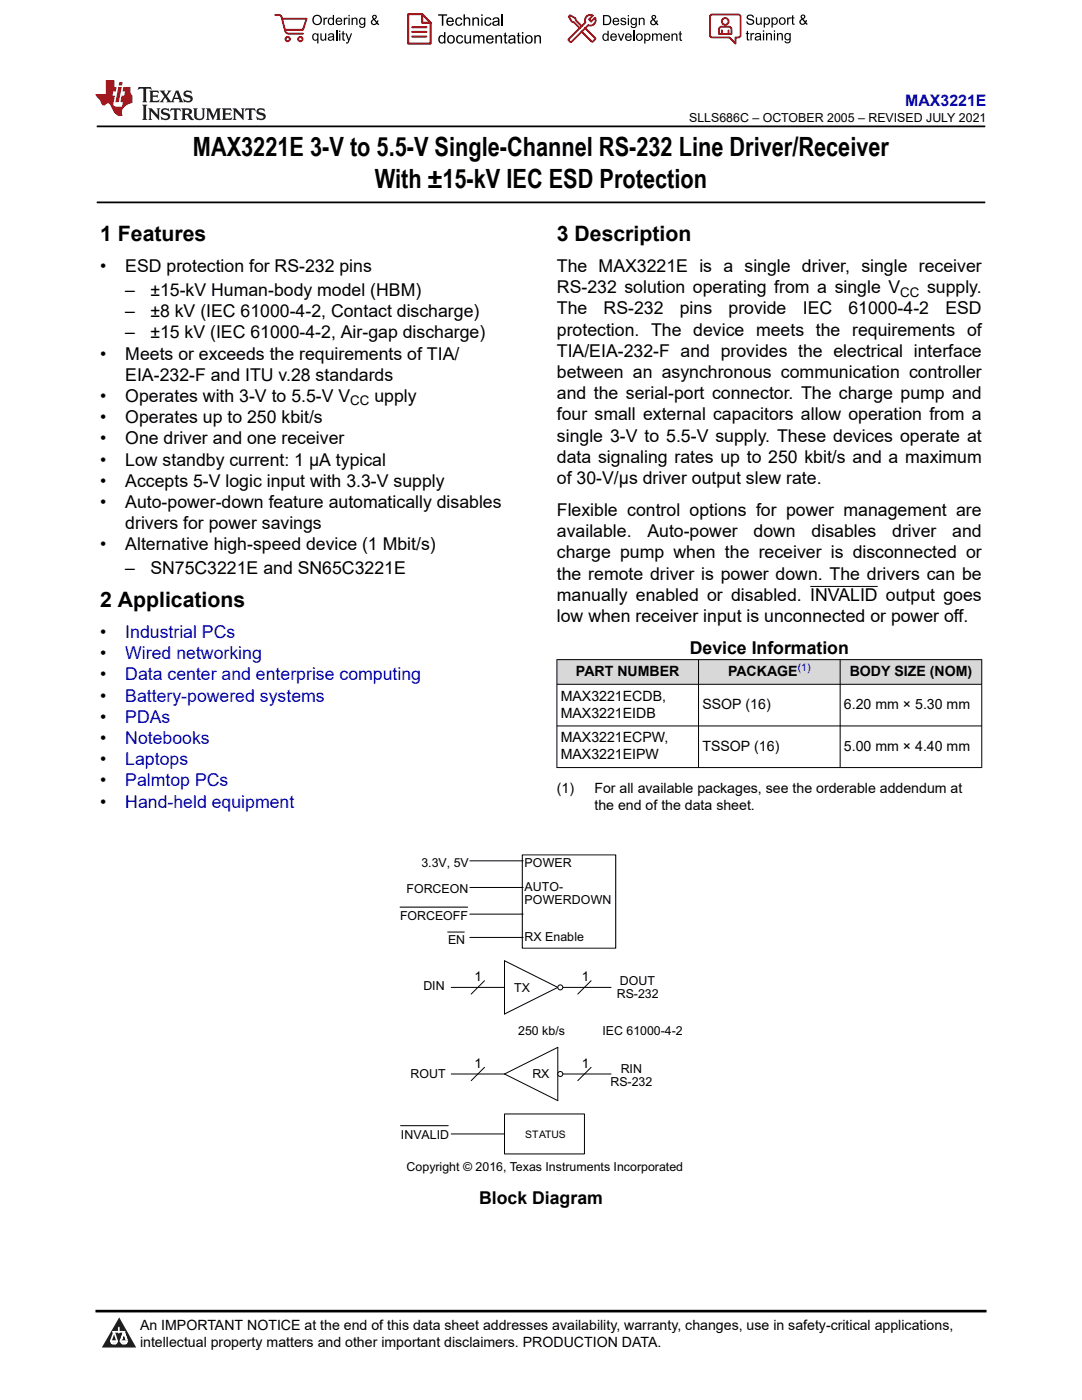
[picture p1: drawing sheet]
<svg xmlns="http://www.w3.org/2000/svg" width="216mm" height="279mm" viewBox="0 0 216 279" stroke-linecap="round" stroke-linejoin="round" font-family="sans-serif">
<path d="M19.3 25.2h177.3M19.3 40.4h177.3" fill="none" stroke="#000" stroke-width=".35"/>
<path d="M161.7 117h13.4" fill="none" stroke="#000" stroke-width=".2"/>
<g fill="#d8d8d8">
<path d="M111.1 131.6h84.8v5h-84.8z" fill-rule="evenodd"/>
<path d="M111.2 131.7h28.1v4.8h-28.1z" fill-rule="evenodd"/>
<path d="M139.4 131.7h28.2v4.8h-28.2z" fill-rule="evenodd"/>
<path d="M167.7 131.7h28.1v4.8h-28.1z" fill-rule="evenodd"/>
</g>
<g fill="none" stroke="#000" stroke-width=".2">
<path d="M111.1 131.6h84.9M111.1 136.6h84.9M111.1 131.6v21.6M139.4 131.6v21.6M167.6 131.6v21.6M195.9 131.6v21.6M111.1 144.9h84.9M111.1 153.2h84.9M90 197.1h10.7M96.7 195.7l-2.7 2.7M100.7 191.7l10.6 5.4-10.6 5.3zM111.3 197.1h10.6"/>
<path d="M117.9 195.7l-2.6 2.7M90 214.3h10.7M96.7 213l-2.7 2.7M100.7 214.3l10.6-5.3v10.7zM111.3 214.3h10.6M117.9 213l-2.6 2.7"/>
</g>
<circle cx="111.8" cy="197.1" r=".5" fill="#fff"/>
<circle cx="111.8" cy="197.1" r=".5" fill="none" stroke="#000" stroke-width=".2"/>
<circle cx="111.8" cy="214.3" r=".5" fill="#fff"/>
<circle cx="111.8" cy="214.3" r=".5" fill="none" stroke="#000" stroke-width=".2"/>
<path d="M100.7 170.5h15.9v18.6h-15.9z" fill-rule="evenodd" fill="#fff"/>
<path d="M93.8 177.1h10.6M93.8 171.8h10.6M104.2 170.6h18.7v18.6h-18.7zM79.8 181h13.5M89.3 186h3.3M93.8 182.4h10.6M93.8 187.1h10.6" fill="none" stroke="#000" stroke-width=".2"/>
<path d="M100.7 222.3h15.9v8h-15.9z" fill-rule="evenodd" fill="#fff"/>
<path d="M79.9 224.7h9.5M90 226.3h10.7M100.7 222.3h15.9v8h-15.9z" fill="none" stroke="#000" stroke-width=".2"/>
<path d="M0 0h215.9v23.8h-215.9z" fill-rule="evenodd" fill="#fff"/>
<path d="M27.7 17.4l-.2 .6 .5-.3h.6v.1v2.2l-.2 .4h1l-.2-.4v-2.2v-.1h.5l.5 .3-.1-.6zM29.8 18.1l.2 .4v1.5l-.2 .4h1.9l.1-.6a1.08 1.08 0 0 1-1.3 .2v-.7h.6l.4 .2v-.6l-.4 .2h-.6v-.6l.2-.1a1 1 0 0 1 1 .2l-.1-.5zM31.8 18.1l1 1.1-1 1.2h.9l-.2-.2 .4-.7 .5 .7-.2 .2h1.6l-.2-.2 .1-.4h1l.1 .4-.1 .2h.9l-.2-.3-.8-2h-.5l-1 2.2-.8-1.1 .9-1.1h-.8l.2 .2-.5 .7-.3-.7 .1-.2zM35.2 18.5l.4 1h-.8zM36.8 18.2a.65 .65 0 0 0-.2 .7 .65 .65 0 0 0 .6 .5l.7 .2 .1 .2a.79 .79 0 0 1-.7 .4 .79 .79 0 0 1-.7-.5l.1 .7 .2-.1a.93 .93 0 0 0 1.1 .1 .93 .93 0 0 0 .4-1 1.46 1.46 0 0 0-1.2-.6l-.1-.3a1.09 1.09 0 0 1 1.2 .2l-.2-.6-.1 .1-.6-.2zM28.4 20.9l.2 .4v2.3l-.2 .3h1l-.2-.3v-2.3l.2-.4zM29.6 21.6l.2 .4v1.6l-.2 .3h.8l-.3-.3v-1.4l1.7 1.8v-2l.2-.4h-.8l.2 .2 .1 1.1-1.2-1.3zM32.3 21.8a.65 .65 0 0 0-.2 .7 .65 .65 0 0 0 .7 .4l.6 .2 .1 .2a.79 .79 0 0 1-.7 .4 .79 .79 0 0 1-.7-.5l.1 .7 .2-.1a.93 .93 0 0 0 1.1 .1 .93 .93 0 0 0 .4-.9 1.46 1.46 0 0 0-1.2-.6l-.1-.4a1.09 1.09 0 0 1 1.2 .2l-.2-.6-.1 .1-.6-.1zM34.1 21.6l-.1 .7a.63 .63 0 0 1 .7-.4l.1 1.7-.3 .3h1l-.2-.3v-1.7a.66 .66 0 0 1 .8 .4l-.1-.7zM36.2 21.6l.2 .4v1.6l-.2 .3h.9l-.2-.2v-.7h.5l.1 .2a.79 .79 0 0 0 1.2 .6l-1-.9a.61 .61 0 0 0 .6-.6 .61 .61 0 0 0-.5-.6zM36.9 21.9h.2a.47 .47 0 0 1 .5 .1 .47 .47 0 0 1 .1 .5l-.2 .2h-.6zM38.5 21.6l.2 .2a2.27 2.27 0 0 0 .4 2 1.04 1.04 0 0 0 1.7-.7v-1.3l.2-.2h-.8l.2 .4v1.1a.6 .6 0 0 1-.6 .6 .6 .6 0 0 1-.6-.6v-1.1l.3-.4zM41.1 21.6l.2 .4v1.6l-.2 .3h.7l-.2-.3v-1.5l.9 1.9 .8-1.9v1.5l-.2 .3h1l-.3-.3v-1.6l.3-.4h-.8l-.7 1.5-.7-1.5zM44.3 21.6l.2 .4v1.6l-.2 .3h1.9l.1-.5a1.09 1.09 0 0 1-1.3 .1v-.6h.6l.4 .1v-.6l-.4 .2h-.6v-.6l.2-.1a1.01 1.01 0 0 1 1 .3l-.1-.6zM46.4 21.6l.3 .4v1.6l-.3 .3h.8l-.2-.3v-1.4l1.6 1.8v-2l.2-.4h-.7l.2 .2v1.1l-1.2-1.3zM49 21.6l-.1 .7a.63 .63 0 0 1 .8-.4v1.7l-.3 .3h1l-.2-.3v-1.7a.66 .66 0 0 1 .8 .4l-.1-.7zM51.4 21.8a.65 .65 0 0 0-.2 .7 .65 .65 0 0 0 .6 .4l.6 .2 .2 .2a.79 .79 0 0 1-.8 .4 .79 .79 0 0 1-.6-.5l.1 .7 .2-.1a.93 .93 0 0 0 1 .1 .93 .93 0 0 0 .5-.9 1.46 1.46 0 0 0-1.3-.6l-.1-.4a1.09 1.09 0 0 1 1.3 .2l-.2-.6-.2 .1-.5-.1z" fill="#231f20"/>
<path d="M21.1 16v2.8h-2.1l.1 .3 .9 1a.95 .95 0 0 0 .9 .9 .59 .59 0 0 1 .6-.4 .59 .59 0 0 1 .5 .4l.4 .8a1.59 1.59 0 0 0 2.1 1.3 1.61 1.61 0 0 1 1-2.2l1-.4-.1-1.5a1.59 1.59 0 0 1-.4-1.6h-1.4l-.2 .9h.5l-.1 .8h-.5l-.2 1v.2l.4 .1-.2 .9h-.6a.73 .73 0 0 1-1.1-.7l.3-1.5h-.5l.2-.8h.5l.2-.9h-.5v-1.4zM23.6 17.4l-.6 3h.7l.6-3zM23.8 16.4l-.1 .7h.7l.1-.7z" fill="#ed1c24"/>
<g fill="#000">
<path d="M62.3 4a1 1 0 0 1 2 0 1 1 0 0 1-2 0zM62.8 3.4a.78 .78 0 0 0-.1 1.1 .78 .78 0 0 0 1.1 .1 .78 .78 0 0 0 .1-1.1 .78 .78 0 0 0-1.1-.1z" fill-rule="evenodd"/>
<path d="M62.5 6.8l.4-.2 .4 .3v-.2h.2v2h-.2v-.7a.68 .68 0 0 1-.9-.1 .68 .68 0 0 1 0-.9zM62.6 7a.51 .51 0 0 0-.1 .6 .51 .51 0 0 0 .7 .2 .51 .51 0 0 0 .1-.7 .51 .51 0 0 0-.7-.1z" fill-rule="evenodd"/>
<path d="M64.5 3.5h.3v.3l.1-.3h.3l.1 .1-.1 .2a.32 .32 0 0 0-.3 0 .32 .32 0 0 0-.1 .4v.8h-.3z" fill-rule="evenodd"/>
<path d="M63.9 6.7h.3v.8a.36 .36 0 0 0 .3 .4 .36 .36 0 0 0 .4-.5v-.7h.2v1.4h-.2v-.2a.51 .51 0 0 1-.6 .2 .51 .51 0 0 1-.4-.5z" fill-rule="evenodd"/>
<path d="M65.6 3.7l.4-.2 .4 .2v-.7h.3v2h-.3v-.2a.7 .7 0 0 1-1-.1 .7 .7 0 0 1 .2-1zM65.8 3.8a.51 .51 0 0 0-.1 .7 .51 .51 0 0 0 .6 .2 .51 .51 0 0 0 .1-.7 .51 .51 0 0 0-.6-.2z" fill-rule="evenodd"/>
<path d="M65.6 6.8a.66 .66 0 0 1 .8-.1 .66 .66 0 0 1 .3 .8v.6h-.2l-.1-.2a.52 .52 0 0 1-.7 .2 .52 .52 0 0 1-.2-.6l.3-.2a.42 .42 0 0 0 .6-.3l-.3-.2-.3 .1-.1 .2h-.3zM65.7 7.6a.35 .35 0 0 0 .3 .4 .35 .35 0 0 0 .4-.4v-.2z" fill-rule="evenodd"/>
<path d="M67.7 6.1h.2v.3h-.2zM67.7 6.7h.2v1.4h-.2z" fill-rule="evenodd"/>
<path d="M67.1 3.7a.68 .68 0 0 1 .9-.1 .68 .68 0 0 1 .3 .7h-1.1a.42 .42 0 0 0 .3 .5 .42 .42 0 0 0 .5-.3h.3a.73 .73 0 0 1-1.1 .4 .73 .73 0 0 1-.1-1.2zM67.4 3.8l-.2 .3h.8l-.2-.4z" fill-rule="evenodd"/>
<path d="M68.6 3.5h.2v.3l.2-.3h.3l.1 .1-.1 .2a.32 .32 0 0 0-.4 0 .32 .32 0 0 0-.1 .4v.8h-.2z" fill-rule="evenodd"/>
<path d="M68.3 6.3l.3-.1v.5h.2v.1h-.2v.9l.3 .4a.36 .36 0 0 1-.4 0 .36 .36 0 0 1-.2-.4v-.9h-.1v-.1h.1z" fill-rule="evenodd"/>
<path d="M68.9 6.7h.3l.4 1.1 .4-1.1h.3l-.6 1.4a.51 .51 0 0 1-.6 .6l-.1-.3h.3l.2-.3z" fill-rule="evenodd"/>
<path d="M69.5 3h.3v.3h-.3zM69.5 3.5h.3v1.5h-.3z" fill-rule="evenodd"/>
<path d="M70.2 3.5h.2v.2a.52 .52 0 0 1 .6-.2 .52 .52 0 0 1 .3 .6v.9h-.2v-.9a.34 .34 0 0 0-.3-.4 .34 .34 0 0 0-.4 .3v1h-.2z" fill-rule="evenodd"/>
<path d="M71.8 3.7l.4-.2 .5 .2v-.2h.2v1.3a.64 .64 0 0 1-.5 .8 .64 .64 0 0 1-.7-.5h.2a.41 .41 0 0 0 .5 .2 .41 .41 0 0 0 .2-.5 .69 .69 0 0 1-.9-.1 .69 .69 0 0 1 .1-1zM72 3.8a.5 .5 0 0 0-.1 .7 .5 .5 0 0 0 .7 .1 .5 .5 0 0 0 .1-.6 .5 .5 0 0 0-.7-.2z" fill-rule="evenodd"/>
<path d="M74.4 3.1a.47 .47 0 0 1 .7 .1 .47 .47 0 0 1-.3 .7l.4 .4 .1-.3 .2 .1-.1 .4 .3 .3-.2 .2-.3-.3a.63 .63 0 0 1-1 .1 .63 .63 0 0 1 .3-1l-.3-.4zM74.5 3.4a.27 .27 0 0 0 .5 0 .27 .27 0 0 0-.5 0zM74.4 4.1a.4 .4 0 0 0 0 .6 .4 .4 0 0 0 .6-.1l-.4-.6z" fill-rule="evenodd"/>
<path d="M87.4 2.9h1.8v.2h-.7v2h-.3v-2h-.8z" fill-rule="evenodd"/>
<path d="M87.6 7.2l.5-.2 .5 .2v-.8h.3v2.3h-.3v-.2a.76 .76 0 0 1-1-.1 .76 .76 0 0 1-.1-1zM87.9 7.4a.58 .58 0 0 0-.2 .7 .58 .58 0 0 0 .8 .2 .58 .58 0 0 0 .1-.7 .58 .58 0 0 0-.7-.2z" fill-rule="evenodd"/>
<path d="M89.5 7.2a.81 .81 0 0 1 1.1 .1 .81 .81 0 0 1-.2 1.2 .81 .81 0 0 1-1.1-.2l-.1-.7zM89.6 7.4a.57 .57 0 0 0 0 .8 .57 .57 0 0 0 .8 0 .57 .57 0 0 0 0-.7 .57 .57 0 0 0-.8-.1z" fill-rule="evenodd"/>
<path d="M89.3 3.7a.77 .77 0 0 1 .9-.2 .77 .77 0 0 1 .4 .9h-1.3a.48 .48 0 0 0 .4 .5 .48 .48 0 0 0 .6-.3h.3a.83 .83 0 0 1-1.3 .4 .83 .83 0 0 1 0-1.3zM89.5 3.8l-.2 .4h1l-.3-.5z" fill-rule="evenodd"/>
<path d="M91 3.7a.7 .7 0 0 1 1.2 .3h-.2a.45 .45 0 0 0-.6-.3 .45 .45 0 0 0-.3 .6 .45 .45 0 0 0 .3 .6 .45 .45 0 0 0 .6-.4l.3 .1a.76 .76 0 0 1-1.1 .5 .76 .76 0 0 1-.3-1.1z" fill-rule="evenodd"/>
<path d="M91.2 7.2a.7 .7 0 0 1 1.2 .3l-.3 .1a.45 .45 0 0 0-.5-.4 .45 .45 0 0 0-.3 .7 .45 .45 0 0 0 .3 .6 .45 .45 0 0 0 .6-.4h.2a.76 .76 0 0 1-1 .5 .76 .76 0 0 1-.4-1.1z" fill-rule="evenodd"/>
<path d="M92.5 2.9h.3v.8a.59 .59 0 0 1 .7-.2 .59 .59 0 0 1 .3 .6v1h-.2v-1a.4 .4 0 0 0-.5-.4 .4 .4 0 0 0-.3 .5v.9h-.3z" fill-rule="evenodd"/>
<path d="M92.7 7h.2v.9a.41 .41 0 0 0 .5 .6 .41 .41 0 0 0 .3-.6v-.9h.3v1.7h-.3v-.3a.58 .58 0 0 1-.7 .3 .58 .58 0 0 1-.3-.7z" fill-rule="evenodd"/>
<path d="M94.3 3.5h.2v.2a.59 .59 0 0 1 .7-.2 .59 .59 0 0 1 .4 .6v1h-.3v-1a.41 .41 0 0 0-.4-.4 .41 .41 0 0 0-.4 .5v.9h-.2z" fill-rule="evenodd"/>
<path d="M94.4 7h.3v.3a.56 .56 0 0 1 1 0 .54 .54 0 0 1 .6-.3 .54 .54 0 0 1 .4 .5v1.2h-.3v-1.1a.34 .34 0 0 0-.3-.4 .34 .34 0 0 0-.4 .3v1.2h-.3v-1.1a.38 .38 0 0 0-.5-.3 .38 .38 0 0 0-.2 .5v.9h-.3z" fill-rule="evenodd"/>
<path d="M96 2.9h.3v.3h-.3zM96 3.5h.3v1.6h-.3z" fill-rule="evenodd"/>
<path d="M96.8 3.7a.7 .7 0 0 1 1.3 .3h-.3a.45 .45 0 0 0-.6-.3 .45 .45 0 0 0-.3 .6 .45 .45 0 0 0 .3 .6 .45 .45 0 0 0 .6-.4l.3 .1a.76 .76 0 0 1-1.1 .5 .76 .76 0 0 1-.3-1.1z" fill-rule="evenodd"/>
<path d="M97.2 7.2a.77 .77 0 0 1 .9-.1 .77 .77 0 0 1 .4 .8h-1.2a.48 .48 0 0 0 .3 .6 .48 .48 0 0 0 .6-.4l.3 .1a.83 .83 0 0 1-1.3 .3 .83 .83 0 0 1 0-1.3zM97.4 7.4l-.1 .3h.9l-.2-.4z" fill-rule="evenodd"/>
<path d="M98.8 7h.3v.3a.59 .59 0 0 1 .7-.3 .59 .59 0 0 1 .4 .7v1h-.3v-1a.41 .41 0 0 0-.5-.5 .41 .41 0 0 0-.3 .6v.9h-.3z" fill-rule="evenodd"/>
<path d="M98.4 3.7a.74 .74 0 0 1 1-.2 .74 .74 0 0 1 .3 .9v.7h-.3v-.2a.59 .59 0 0 1-.8 .3 .59 .59 0 0 1-.3-.8l1.1-.3a.42 .42 0 0 0-.4-.4 .42 .42 0 0 0-.5 .3h-.2zM98.6 4.5a.36 .36 0 0 0 .2 .5 .36 .36 0 0 0 .5-.2l.1-.5z" fill-rule="evenodd"/>
<path d="M100.7 6.6l.2-.1v.5h.3v.2h-.3v1l.1 .2h.2l.1 .3a.41 .41 0 0 1-.5-.1 .41 .41 0 0 1-.1-.4v-1h-.2v-.2h.2z" fill-rule="evenodd"/>
<path d="M101.6 7.2a.74 .74 0 0 1 .9-.2 .74 .74 0 0 1 .3 1l.1 .7h-.3v-.2a.59 .59 0 0 1-.8 .2 .59 .59 0 0 1-.3-.8l1-.3a.42 .42 0 0 0-.3-.4 .42 .42 0 0 0-.5 .3h-.3zM101.8 8.1a.36 .36 0 0 0 .1 .5 .36 .36 0 0 0 .5-.3l.2-.4z" fill-rule="evenodd"/>
<path d="M103.3 6.6l.3-.1v.5h.3v.2h-.3v1l.1 .2h.2v.3a.41 .41 0 0 1-.5-.1 .41 .41 0 0 1-.1-.4v-1h-.2v-.2h.2z" fill-rule="evenodd"/>
<path d="M104.1 6.4h.3v.3h-.3zM104.1 7h.3v1.7h-.3z" fill-rule="evenodd"/>
<path d="M105 7.2a.81 .81 0 0 1 1.1 .1 .81 .81 0 0 1-.1 1.2 .81 .81 0 0 1-1.2-.2v-.7zM105.2 7.4a.57 .57 0 0 0-.1 .8 .57 .57 0 0 0 .8 0 .57 .57 0 0 0 0-.7 .57 .57 0 0 0-.7-.1z" fill-rule="evenodd"/>
<path d="M106.6 7h.3v.3a.59 .59 0 0 1 .7-.3 .59 .59 0 0 1 .4 .7v1h-.3v-1a.41 .41 0 0 0-.5-.5 .41 .41 0 0 0-.3 .6v.9h-.3z" fill-rule="evenodd"/>
<path d="M120.3 3h.7a1 1 0 0 1 1 1 1 1 0 0 1-1 1h-.7zM120.6 3.2v1.6h.4a.77 .77 0 0 0 .7-.8 .77 .77 0 0 0-.7-.8z" fill-rule="evenodd"/>
<path d="M120.4 6.9l.4-.2 .4 .2v-.8h.3v2h-.3v-.1a.7 .7 0 0 1-.9-.2 .7 .7 0 0 1 .1-.9zM120.6 7a.51 .51 0 0 0-.1 .7 .51 .51 0 0 0 .6 .1 .51 .51 0 0 0 .1-.6 .51 .51 0 0 0-.6-.2z" fill-rule="evenodd"/>
<path d="M122 6.9a.68 .68 0 0 1 .8-.2 .68 .68 0 0 1 .3 .8h-1.1a.42 .42 0 0 0 .3 .5 .42 .42 0 0 0 .5-.3h.3a.73 .73 0 0 1-1.1 .3 .73 .73 0 0 1 0-1.1zM122.2 7l-.2 .3h.8l-.2-.4z" fill-rule="evenodd"/>
<path d="M122.4 3.7a.68 .68 0 0 1 .8-.1 .68 .68 0 0 1 .4 .8h-1.1a.42 .42 0 0 0 .3 .4 .42 .42 0 0 0 .5-.3l.3 .1a.73 .73 0 0 1-1.2 .3 .73 .73 0 0 1 0-1.2zM122.6 3.8l-.1 .3h.8l-.2-.3z" fill-rule="evenodd"/>
<path d="M123.9 3.7l.1-.1a.62 .62 0 0 1 .9 .3l-.2 .1a.29 .29 0 0 0-.3-.3 .29 .29 0 0 0-.3 .3l.1 .1a.58 .58 0 0 1 .6 .1 .58 .58 0 0 1 .1 .6 .67 .67 0 0 1-1.1-.2l.2-.1a.33 .33 0 0 0 .4 .4 .33 .33 0 0 0 .3-.4 .71 .71 0 0 1-.9-.6z" fill-rule="evenodd"/>
<path d="M123.3 6.7h.2l.4 1.2 .4-1.2h.3l-.6 1.4h-.2z" fill-rule="evenodd"/>
<path d="M125.3 3h.2v.3h-.2zM125.3 3.6h.2v1.4h-.2z" fill-rule="evenodd"/>
<path d="M124.9 6.9a.68 .68 0 0 1 .8-.2 .68 .68 0 0 1 .4 .8h-1.1a.42 .42 0 0 0 .3 .5 .42 .42 0 0 0 .5-.3h.3a.73 .73 0 0 1-1.2 .3 .73 .73 0 0 1 0-1.1zM125.1 7l-.1 .3h.8l-.2-.4z" fill-rule="evenodd"/>
<path d="M126 3.7l.4-.2 .4 .2v-.1h.3v1.2a.64 .64 0 0 1-.5 .8 .64 .64 0 0 1-.8-.5l.3 .1a.41 .41 0 0 0 .5 .2 .41 .41 0 0 0 .2-.6 .69 .69 0 0 1-.9-.1 .69 .69 0 0 1 .1-1zM126.2 3.9a.5 .5 0 0 0-.1 .6 .5 .5 0 0 0 .6 .2 .5 .5 0 0 0 .2-.7 .5 .5 0 0 0-.7-.1z" fill-rule="evenodd"/>
<path d="M126.9 7.4a.73 .73 0 0 1 1.4 0 .73 .73 0 0 1-1.4 0zM127.3 7a.5 .5 0 0 0-.1 .7 .5 .5 0 0 0 .7 0 .5 .5 0 0 0 0-.6 .5 .5 0 0 0-.6-.1z" fill-rule="evenodd"/>
<path d="M127.5 3.6h.2v.2a.52 .52 0 0 1 .6-.3 .52 .52 0 0 1 .3 .6v.9h-.2v-.9a.34 .34 0 0 0-.3-.4 .34 .34 0 0 0-.4 .3v1h-.2z" fill-rule="evenodd"/>
<path d="M128.5 6.7h.3v.2a.67 .67 0 0 1 .9 0 .67 .67 0 0 1 0 .9 .55 .55 0 0 1-.9 .2v.7h-.3zM128.9 7a.5 .5 0 0 0-.1 .7 .5 .5 0 0 0 .6 .1 .5 .5 0 0 0 .2-.6 .5 .5 0 0 0-.7-.2z" fill-rule="evenodd"/>
<path d="M130.1 6.7h.2v.2a.49 .49 0 0 1 .9 0l.4-.2a.42 .42 0 0 1 .5 .4v1h-.3v-.9a.3 .3 0 0 0-.2-.3 .3 .3 0 0 0-.4 .2v1h-.2v-.9a.33 .33 0 0 0-.5-.3 .33 .33 0 0 0-.2 .5v.7h-.2z" fill-rule="evenodd"/>
<path d="M130.1 3.1a.47 .47 0 0 1 .8 .1 .47 .47 0 0 1-.3 .7l.3 .4 .1-.2h.3l-.2 .5 .3 .3-.2 .2-.3-.3a.63 .63 0 0 1-1 .1 .63 .63 0 0 1 .3-1l-.2-.5zM130.2 3.5a.27 .27 0 0 0 .5 0 .27 .27 0 0 0-.5 0zM130.2 4.1a.4 .4 0 0 0 0 .7 .4 .4 0 0 0 .6-.2l-.5-.6z" fill-rule="evenodd"/>
<path d="M132.5 6.9a.68 .68 0 0 1 .9-.2 .68 .68 0 0 1 .3 .8h-1.1a.42 .42 0 0 0 .3 .5 .42 .42 0 0 0 .5-.3h.3a.73 .73 0 0 1-1.1 .3 .73 .73 0 0 1-.1-1.1zM132.7 7l-.1 .3h.8l-.2-.4z" fill-rule="evenodd"/>
<path d="M134 6.7h.2v.2a.52 .52 0 0 1 .6-.2 .52 .52 0 0 1 .4 .6v.8h-.3v-.8a.34 .34 0 0 0-.2-.4 .34 .34 0 0 0-.4 .2l-.1 1h-.2z" fill-rule="evenodd"/>
<path d="M135.6 6.3l.2-.1v.5h.3v.2h-.3v.8l.3 .4a.36 .36 0 0 1-.4 0 .36 .36 0 0 1-.1-.4v-.8h-.2v-.2h.2z" fill-rule="evenodd"/>
<path d="M149.2 3a.8 .8 0 0 1 1.2 .5h-.2a.44 .44 0 0 0-.5-.4 .44 .44 0 0 0-.4 .5l.2 .1a.9 .9 0 0 1 1 .8 .84 .84 0 0 1-.9 .5 .84 .84 0 0 1-.7-.7h.3a.52 .52 0 0 0 .5 .5 .52 .52 0 0 0 .5-.6l-.2-.1a.85 .85 0 0 1-1-.8z" fill-rule="evenodd"/>
<path d="M149 6.3l.3-.2v.5h.2v.2h-.2v.9l.2 .4a.36 .36 0 0 1-.4-.1 .36 .36 0 0 1-.1-.4v-.8h-.2v-.2h.2z" fill-rule="evenodd"/>
<path d="M149.7 6.6h.3v.2l.1-.2h.3l.1 .1-.1 .2a.32 .32 0 0 0-.3 0 .32 .32 0 0 0-.1 .4v.8h-.3z" fill-rule="evenodd"/>
<path d="M150.7 6.8a.66 .66 0 0 1 .9-.2 .66 .66 0 0 1 .3 .9v.6h-.2l-.1-.2a.52 .52 0 0 1-.7 .2 .52 .52 0 0 1-.2-.7l.2-.1a.42 .42 0 0 0 .7-.3l-.3-.2h-.3l-.1 .3-.3-.1zM150.9 7.5a.35 .35 0 0 0 .3 .5 .35 .35 0 0 0 .4-.4v-.3z" fill-rule="evenodd"/>
<path d="M150.8 3.5h.3v.8a.36 .36 0 0 0 .3 .5 .36 .36 0 0 0 .4-.5v-.8h.2v1.4h-.2v-.2a.51 .51 0 0 1-.6 .3 .51 .51 0 0 1-.4-.6z" fill-rule="evenodd"/>
<path d="M152.2 6.1h.3v.2h-.3zM152.2 6.6h.3v1.5h-.3z" fill-rule="evenodd"/>
<path d="M152.4 3.5h.2v.2a.67 .67 0 0 1 .9 0 .67 .67 0 0 1 .1 .9 .55 .55 0 0 1-1 .2v.7h-.2zM152.7 3.8a.5 .5 0 0 0-.1 .7 .5 .5 0 0 0 .7 .1 .5 .5 0 0 0 .1-.6 .5 .5 0 0 0-.7-.2z" fill-rule="evenodd"/>
<path d="M152.9 6.6h.2v.2a.52 .52 0 0 1 .6-.2 .52 .52 0 0 1 .3 .6v.9h-.2v-.9a.34 .34 0 0 0-.3-.4 .34 .34 0 0 0-.4 .2v1.1h-.2z" fill-rule="evenodd"/>
<path d="M153.9 3.5h.3v.2a.67 .67 0 0 1 .9 0 .67 .67 0 0 1 0 .9 .55 .55 0 0 1-.9 .2v.7h-.3zM154.3 3.8a.5 .5 0 0 0-.1 .7 .5 .5 0 0 0 .6 .1 .5 .5 0 0 0 .2-.6 .5 .5 0 0 0-.7-.2z" fill-rule="evenodd"/>
<path d="M154.4 6.1h.3v.2h-.3zM154.4 6.6h.3v1.5h-.3z" fill-rule="evenodd"/>
<path d="M155 6.6h.3v.2a.52 .52 0 0 1 .6-.2 .52 .52 0 0 1 .3 .6v.9h-.2v-.9a.34 .34 0 0 0-.3-.4 .34 .34 0 0 0-.4 .2v1.1h-.3z" fill-rule="evenodd"/>
<path d="M155.4 4.2a.75 .75 0 0 1 1.5 0 .75 .75 0 0 1-1.5 0zM155.8 3.8a.5 .5 0 0 0-.1 .7 .5 .5 0 0 0 .8 0 .5 .5 0 0 0 0-.7 .5 .5 0 0 0-.7 0z" fill-rule="evenodd"/>
<path d="M156.7 6.8l.4-.2 .5 .2v-.2h.2v1.3a.64 .64 0 0 1-.5 .7 .64 .64 0 0 1-.8-.4h.3a.41 .41 0 0 0 .5 .2 .41 .41 0 0 0 .2-.5 .69 .69 0 0 1-.9-.1 .69 .69 0 0 1 .1-1zM156.9 6.9a.5 .5 0 0 0-.1 .7 .5 .5 0 0 0 .6 .1 .5 .5 0 0 0 .2-.7 .5 .5 0 0 0-.7-.1z" fill-rule="evenodd"/>
<path d="M157.1 3.5h.2v.2l.1-.2h.3h.2l-.1 .3a.32 .32 0 0 0-.4 0 .32 .32 0 0 0-.1 .4v.7h-.2z" fill-rule="evenodd"/>
<path d="M158 3.1l.3-.1v.5h.2v.2h-.2v.8l.3 .4a.36 .36 0 0 1-.4 0 .36 .36 0 0 1-.2-.4v-.8h-.1v-.2h.1z" fill-rule="evenodd"/>
<path d="M159.9 3a.47 .47 0 0 1 .7 .1 .47 .47 0 0 1-.3 .7l.4 .5 .1-.3h.2l-.1 .5 .3 .3-.2 .2-.3-.3a.63 .63 0 0 1-1 .1 .63 .63 0 0 1 .3-1l-.3-.5zM160 3.4a.27 .27 0 0 0 .5 0 .27 .27 0 0 0-.5 0zM159.9 4.1a.4 .4 0 0 0 0 .6 .4 .4 0 0 0 .6-.2l-.4-.6z" fill-rule="evenodd"/>
</g>
<path d="M67.2 6.1v2M126.5 6.1v2" fill="none" stroke="#000" stroke-width=".25"/>
<g fill="none" stroke="#de0000" stroke-width=".37">
<path d="M54.9 3h.9a1.19 1.19 0 0 1 .6 1.2l.6 2.1a.85 .85 0 0 0 1 .4h2.5M56.3 3.7h4.9l-.7 2.2h-3.6M116.1 5.2l-1.2-1.1-.1-.5-1-.6-.3 .3 .6 1 .5 .2 1.1 1.1M116.8 5.6l1.9 2v.3l-.4 .4h-.3l-1.9-2zM116.8 5.6l.6-.6a1.07 1.07 0 0 0 1.2-.2 1.07 1.07 0 0 0 .1-1.3l-.7 .8-.5-.4 .8-.8a1.07 1.07 0 0 0-1.2 .2 1.07 1.07 0 0 0-.3 1.2l-3.3 3.3v.3l.3 .3h.2l2.1-2.1M141.7 3.1l.4-.2h5.3l.3 .2 .1 3.9-.2 .4-.8 .1v1.2l-1.3-1.2h-3.4l-.4-.2zM143.5 5.6l.5-.3 1.7 .1 .2 .5v.9h-2.4zM144 6.1v.7M145.4 6.1v.7"/>
<circle cx="57.4" cy="7.8" r=".44"/>
<circle cx="59.9" cy="7.8" r=".44"/>
<circle cx="144.7" cy="4.3" r=".67"/>
</g>
<path d="M100.2 2.9v2.2" fill="none" stroke="#000" stroke-width=".28"/>
<path d="M81.4 2.8h2.8v1.7h1.7v4.2h-4.5zM82.3 6.4h2.8M82.3 5.4h2.8M82.3 7.3h2.8M84.2 2.8l1.7 1.7" fill="none" stroke="#de0000" stroke-width=".42"/>
<path d="M0 261.4h215.9v18h-215.9z" fill-rule="evenodd" fill="#fff"/>
<path d="M23.8 262.9l3.4 6h-6.9z" fill="#231f20"/>
<path d="M22.1 267.7h1.3l-.4 .5h-.3a.55 .55 0 0 1-.6-.5z" fill-rule="evenodd" fill="#fff"/>
<path d="M22.1 267.7h1.3l-.4 .5h-.3a.55 .55 0 0 1-.6-.5z" fill="none" stroke="#231f20" stroke-width=".34"/>
<path d="M22.1 267.7h1.3l-.4 .5h-.5zM22.6 265.8h.1M22.6 265.8h2.3zM23.7 265.9h.1M23.7 264.9v1zM24 267.7h.1" fill="none" stroke="#fff" stroke-width=".34"/>
<path d="M24.7 265.8l-.7 1.9z" fill="#fff"/>
<path d="M24.7 265.8l-.7 1.9z" fill="none" stroke="#fff" stroke-width=".34"/>
<path d="M24.7 265.8l.7 1.9z" fill="#fff"/>
<path d="M24.7 265.8l.7 1.9zM25.3 267.7h.1" fill="none" stroke="#fff" stroke-width=".34"/>
<path d="M22.8 265.8l-.7 1.9z" fill="#fff"/>
<path d="M22.8 265.8l-.7 1.9z" fill="none" stroke="#fff" stroke-width=".34"/>
<path d="M22.8 265.8l.6 1.9z" fill="#fff"/>
<path d="M22.8 265.8l.6 1.9z" fill="none" stroke="#fff" stroke-width=".34"/>
<path d="M24.1 267.7h1.3a.65 .65 0 0 1-.6 .5 .65 .65 0 0 1-.7-.5z" fill-rule="evenodd" fill="#fff"/>
<path d="M24.1 267.7h1.3a.65 .65 0 0 1-.6 .5 .65 .65 0 0 1-.7-.5z" fill="none" stroke="#231f20" stroke-width=".34"/>
<path d="M24 267.7h.1M24.1 267.7h1.3l-.4 .5h-.5z" fill="none" stroke="#fff" stroke-width=".34"/>
<path d="M19 261.7h177.8" fill="none" stroke="#000" stroke-width=".53"/>
<g font-size="5.3">
<text x="38.5" y="31.2">MAX3221E 3-V to 5.5-V Single-Channel RS-232 Line Driver/Receiver</text>
<text x="74.8" y="37.5">With ±15-kV IEC ESD Protection</text>
</g>
<g font-size="4.2">
<text x="20" y="48.1">1 Features</text>
<text x="111.1" y="48.1">3 Description</text>
<text x="20" y="121.2">2 Applications</text>
</g>
<g font-size="3.5">
<text x="20" y="54.3">•</text>
<text x="25" y="54.3">ESD protection for RS-232 pins</text>
<text x="25" y="59">–</text>
<text x="30" y="59">±15-kV Human-body model (HBM)</text>
<text x="111.1" y="58.5">RS-232 solution operating from a single V</text>
<text x="111.1" y="54.3">The MAX3221E is a single driver, single receiver</text>
<text x="185" y="58.5">supply.</text>
<text x="25" y="63.3">–</text>
<text x="30" y="63.3">±8 kV (IEC 61000-4-2, Contact discharge)</text>
<text x="111.1" y="62.8">The</text>
<text x="120.4" y="62.8">RS-232</text>
<text x="135.7" y="62.8">pins</text>
<text x="145.4" y="62.8">provide</text>
<text x="160.2" y="62.8">IEC</text>
<text x="169.3" y="62.8">61000-4-2</text>
<text x="188.6" y="62.8">ESD</text>
<text x="20" y="71.7">•</text>
<text x="25" y="67.5">–</text>
<text x="25" y="71.7">Meets or exceeds the requirements of TIA/</text>
<text x="30" y="67.5">±15 kV (IEC 61000-4-2, Air-gap discharge)</text>
<text x="111.1" y="71.2">TIA/EIA-232-F and provides the electrical interface</text>
<text x="111.1" y="67">protection. The device meets the requirements of</text>
<text x="25" y="76">EIA-232-F and ITU v.28 standards</text>
<text x="111.1" y="75.5">between an asynchronous communication controller</text>
<text x="20" y="80.2">•</text>
<text x="25" y="80.2">Operates with 3-V to 5.5-V V</text>
<text x="74.7" y="80.2">upply</text>
<text x="111.1" y="83.9">four small external capacitors allow operation from a</text>
<text x="111.1" y="79.7">and the serial-port connector. The charge pump and</text>
<text x="20" y="84.4">•</text>
<text x="20" y="88.7">•</text>
<text x="25" y="84.4">Operates up to 250 kbit/s</text>
<text x="25" y="88.7">One driver and one receiver</text>
<text x="111.1" y="88.2">single 3-V to 5.5-V supply. These devices operate at</text>
<text x="20" y="92.9">•</text>
<text x="25" y="92.9">Low standby current: 1 µA typical</text>
<text x="111.1" y="92.4">data signaling rates up to 250 kbit/s and a maximum</text>
<text x="20" y="97.1">•</text>
<text x="20" y="101.4">•</text>
<text x="25" y="97.1">Accepts 5-V logic input with 3.3-V supply</text>
<text x="25" y="101.4">Auto-power-down feature automatically disables</text>
<text x="111.1" y="96.6">of 30-V/µs driver output slew rate.</text>
<text x="25" y="105.6">drivers for power savings</text>
<text x="111.1" y="103">Flexible control options for power management are</text>
<text x="111.1" y="107.2">available.</text>
<text x="129.2" y="107.2">Auto-power</text>
<text x="150.4" y="107.2">down</text>
<text x="161.9" y="107.2">disables</text>
<text x="178" y="107.2">driver</text>
<text x="190" y="107.2">and</text>
<text x="20" y="109.8">•</text>
<text x="25" y="109.8">Alternative high-speed device (1 Mbit/s)</text>
<text x="111.1" y="111.4">charge pump when the receiver is disconnected or</text>
<text x="25" y="114.6">–</text>
<text x="30" y="114.6">SN75C3221E and SN65C3221E</text>
<text x="111.1" y="115.7">the remote driver is power down. The drivers can be</text>
<text x="111.1" y="119.9">manually enabled or disabled. INVALID output goes</text>
<text x="111.1" y="124.1">low when receiver input is unconnected or power off.</text>
<text x="20" y="127.3">•</text>
<text x="20" y="131.5">•</text>
<text x="137.6" y="130.5">Device Information</text>
<text x="20" y="135.8">•</text>
<text x="20" y="140">•</text>
<text x="20" y="144.2">•</text>
<text x="20" y="148.5">•</text>
<text x="20" y="152.7">•</text>
<text x="20" y="156.9">•</text>
<text x="20" y="161.2">•</text>
<text x="95.6" y="240.3">Block Diagram</text>
</g>
<g font-size="3.5" fill="#00f">
<text x="25" y="127.3">Industrial PCs</text>
<text x="25" y="131.5">Wired networking</text>
<text x="25" y="135.8">Data center and enterprise computing</text>
<text x="25" y="140">Battery-powered systems</text>
<text x="25" y="144.2">PDAs</text>
<text x="25" y="148.5">Notebooks</text>
<text x="25" y="152.7">Laptops</text>
<text x="25" y="156.9">Palmtop PCs</text>
<text x="25" y="161.2">Hand-held equipment</text>
</g>
<text font-size="3.2" fill="#00f" x="180.6" y="21.1">MAX3221E</text>
<g font-size="2.8">
<text x="114.9" y="134.9">PART NUMBER</text>
<text x="145.3" y="134.9">PACKAGE</text>
<text x="169.5" y="134.9">BODY SIZE (NOM)</text>
<text x="111.9" y="139.8">MAX3221ECDB,</text>
<text x="111.9" y="143.2">MAX3221EIDB</text>
<text x="140.2" y="141.5">SSOP (16)</text>
<text x="168.4" y="141.5">6.20 mm × 5.30 mm</text>
<text x="111.9" y="148.2">MAX3221ECPW,</text>
<text x="140.2" y="149.8">TSSOP (16)</text>
<text x="168.4" y="149.8">5.00 mm × 4.40 mm</text>
<text x="111.9" y="151.5">MAX3221EIPW</text>
<text x="111.1" y="158.3">(1)</text>
<text x="118.6" y="158.3">For all available packages, see the orderable addendum at</text>
<text x="118.6" y="161.7">the end of the data sheet.</text>
<text x="27.9" y="265.5">An IMPORTANT NOTICE at the end of this data sheet addresses availability, warranty, changes, use in safety-critical applications,</text>
<text x="27.9" y="268.9">intellectual property matters and other important disclaimers. PRODUCTION DATA.</text>
</g>
<g font-size="2.7">
<text x="94.7" y="195.9">1</text>
<text x="116.1" y="195.9">1</text>
<text x="94.7" y="213.1">1</text>
<text x="116.1" y="213.1">1</text>
</g>
<g font-size="2.6">
<text x="179.6" y="59.2">CC</text>
<text x="69.9" y="80.9">CC</text>
</g>
<g font-size="2.5">
<text x="137.5" y="24.3">SLLS686C – OCTOBER 2005 – REVISED JULY 2021</text>
<text x="84.1" y="172.9">3.3V, 5V</text>
<text x="104.7" y="172.9">POWER</text>
<text x="81.1" y="178.1">FORCEON</text>
<text x="104.7" y="177.9">AUTO-</text>
<text x="79.8" y="183.6">FORCEOFF</text>
<text x="104.7" y="180.4">POWERDOWN</text>
<text x="89.4" y="188.4">EN</text>
<text x="104.7" y="187.8">RX Enable</text>
<text x="84.5" y="197.5">DIN</text>
<text x="123.7" y="196.6">DOUT</text>
<text x="102.6" y="198">TX</text>
<text x="123.1" y="199.2">RS-232</text>
<text x="103.4" y="206.5">250 kb/s</text>
<text x="120.2" y="206.5">IEC 61000-4-2</text>
<text x="81.9" y="215.2">ROUT</text>
<text x="106.2" y="215.1">RX</text>
<text x="123.9" y="214.2">RIN</text>
<text x="121.8" y="216.7">RS-232</text>
<text x="80" y="227.3">INVALID</text>
<text x="81.1" y="233.7">Copyright © 2016, Texas Instruments Incorporated</text>
</g>
<text font-size="2.1" fill="#00f" x="159.2" y="134">(1)</text>
<text font-size="2.1" x="104.8" y="227.2">STATUS</text>
</svg>
